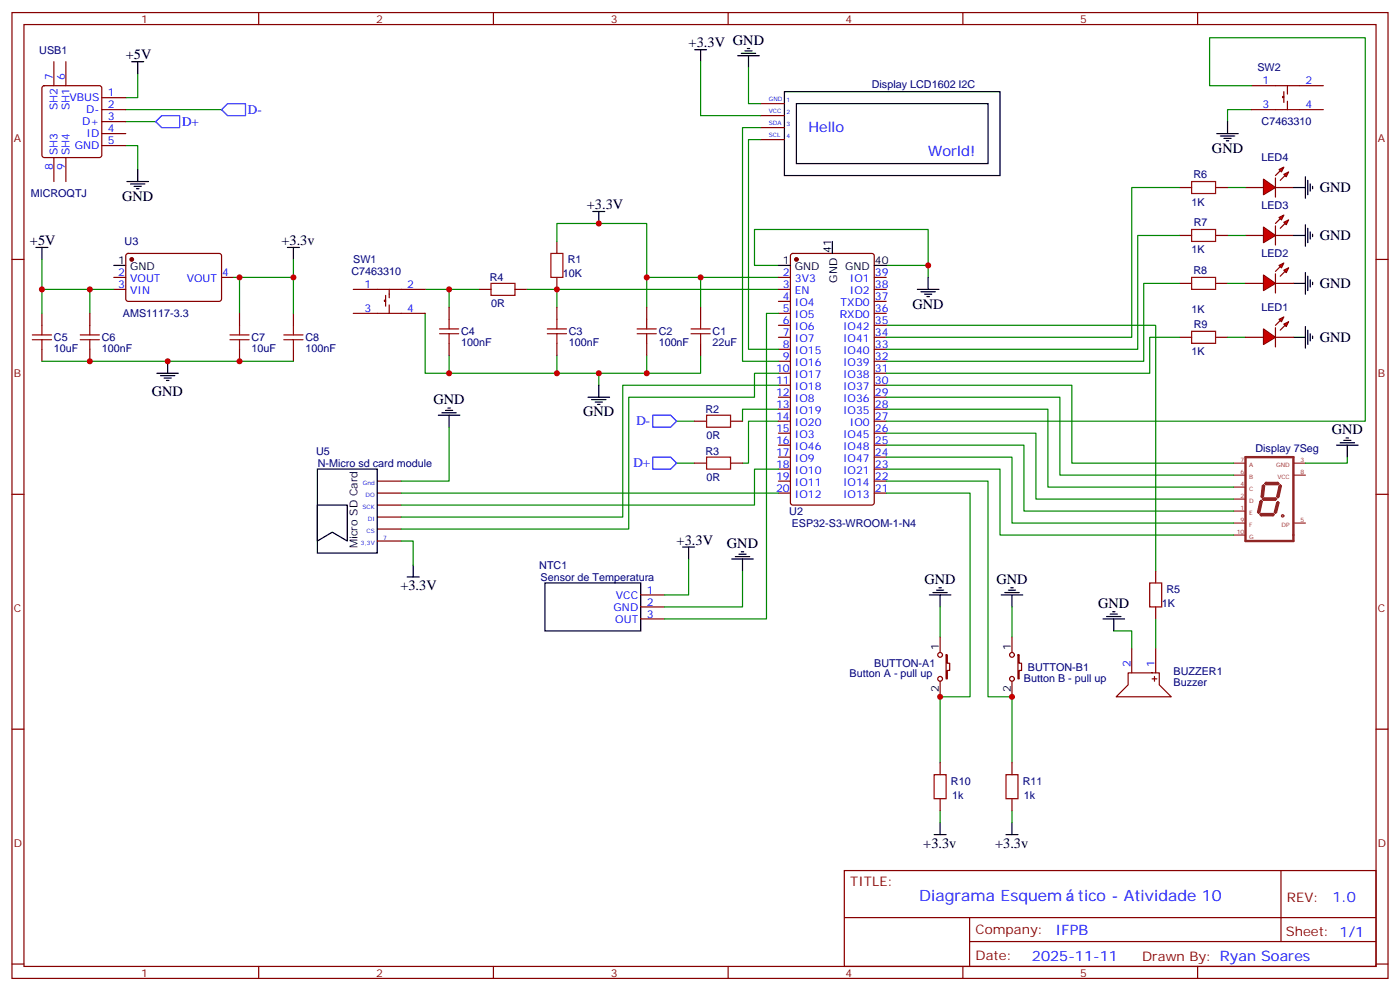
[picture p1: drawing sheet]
<svg xmlns="http://www.w3.org/2000/svg" width="412mm" height="292mm" viewBox="0 0 412 292" stroke-linecap="round" stroke-linejoin="round" font-family="sans-serif">
<g fill="none" stroke="#870000" stroke-width=".35">
<path d="M3.5 3.7h405.4v284.3h-405.4zM7.1 7.2h398.2v277.3h-398.2zM76.2 3.7v3.5M145.3 3.7v3.5M214.5 3.7v3.5M283.6 3.7v3.5M352.8 3.7v3.5M3.5 76.4h3.6M405.3 76.4h3.6M347.5 99.3h3.5M347.5 83.4h3.5M358.1 99.3h3.5"/>
<path d="M358.1 83.4h3.5M3.5 145.5h3.6M405.3 145.5h3.6M3.5 214.7h3.6M405.3 214.7h3.6M248.7 256.3h156.6v28.2h-156.6zM377.3 256.3v20.9M248.7 270.1h156.5M285.6 277.2h119.6M285.6 270.1v14.2M3.5 283.8h3.6M76.2 284.5v3.5"/>
<path d="M145.3 284.5v3.5M214.5 284.5v3.5M283.6 284.5v3.5M352.8 284.5v3.5M405.3 283.8h3.6"/>
</g>
<path d="M361.6 83.4h5.3M361.6 99.3h5.3M199.3 136.3h5.3" fill="none" stroke="#008700" stroke-width=".35"/>
<path d="M351 97.5h7.1v3.6h-7.1zM351 81.7h7.1v3.5h-7.1z" fill="none" stroke="#a10000" stroke-width=".35"/>
<path d="M381 83.4h3.5M381 99.3h3.5M384.5 80.3v6.3M384.5 96.1v6.4M385.2 81.3v4.2M385.2 97.2v4.2M385.9 82.4v2.1M385.9 98.2v2.2M386.6 83.1v.7M386.6 99v.7" fill="none" stroke="#000" stroke-width=".35"/>
<g fill="#f00" stroke="#870000" stroke-width=".35">
<path d="M372.2 81l3.5 2.4-3.5 2.1z"/>
<path d="M375.7 80.6v5.7z"/>
</g>
<g fill="#870000" stroke="#870000" stroke-width=".35">
<path d="M375.7 79.9l1.4-1.4z"/>
<path d="M378.5 79.9l-1.4 1.4z"/>
</g>
<g fill="#f00" stroke="#870000" stroke-width=".35">
<path d="M376.8 78.1l1.4-.7-.7 1.4z"/>
<path d="M378.2 79.6l1.4-.8-.7 1.5z"/>
</g>
<path d="M366.9 83.4h5.3M375.7 83.4h5.3" fill="none" stroke="#870000" stroke-width=".35"/>
<g fill="#f00" stroke="#870000" stroke-width=".35">
<path d="M372.2 96.8l3.5 2.5-3.5 2.1z"/>
<path d="M375.7 96.5v5.6z"/>
</g>
<g fill="#870000" stroke="#870000" stroke-width=".35">
<path d="M375.7 95.8l1.4-1.4z"/>
<path d="M377.1 97.2l1.4-1.4z"/>
</g>
<g fill="#f00" stroke="#870000" stroke-width=".35">
<path d="M376.8 94l1.4-.7-.7 1.4z"/>
<path d="M378.2 95.4l1.4-.7-.7 1.4z"/>
</g>
<g fill="none" stroke="#870000" stroke-width=".35">
<path d="M15.9 18.2v7M19.4 18.2v7M12.6 25.4l.5-.2h16.2l.5 .2 .2 .5v19.8l-.2 .5-.5 .2h-16.2l-.5-.2-.3-.5v-19.8zM30 32.3h7M30 28.8h7M30 35.8h7M30 39.3h7M368.7 32.3h21.1M368.7 25.2h21.1M378.2 28.4h-.4v.4h.4M378.2 27v3.2M379.2 25.2v2.5"/>
<path d="M379.2 29.8v2.5M15.9 46.4v7M19.4 46.4v7M30 42.9h7M37.3 74.8l.4-.2 27.1 .1 .5 .6-.1 13-.6 .4h-27.1l-.5-.7v-12.7zM164 71.1v3.5M233.1 74.8l.4-.2h23.3l.7 .4v73l-.4 .6-23.6 .1-.6-.5-.1-72.9zM12.3 92.3v3.5M26.5 92.3v3.5M33.5 85.2h3.5M33.5 81.7h3.5M65.3 81.7h3.5"/>
<path d="M70.6 92.3v3.5M86.4 92.3v3.5M104.1 85.2h21.1M104.1 92.3h21.1M113.6 88.4h-.4v.3h.4M113.6 87v3.1M114.7 85.2v2.5M114.7 89.8v2.5M132.3 90.5v3.5M141.1 85.2h3.5M151.7 85.2h3.5M164 81.7v3.5"/>
<path d="M164 90.5v3.5M190.5 90.5v3.5M206.4 90.5v3.5M229.3 99.3h3.5M229.3 85.2h3.5M229.3 92.3h3.5M229.3 81.7h3.5M229.3 88.7h3.5M229.3 95.8h3.5M257.5 99.3h3.6M257.5 85.2h3.6M257.5 92.3h3.6"/>
<path d="M257.5 81.7h3.6M257.5 88.7h3.6M257.5 95.8h3.6M366.9 99.3h5.3M375.7 99.3h5.3M12.3 102.8v3.6M26.5 102.8v3.6M70.6 102.8v3.6M86.4 102.8v3.6M132.3 101.1v3.5M164 101.1v3.5M190.5 101.1v3.5"/>
<path d="M206.4 101.1v3.5M229.3 102.8h3.5M229.3 106.4h3.5M229.3 109.9h3.5M229.3 113.4h3.5M229.3 116.9h3.5M257.5 102.8h3.6M257.5 106.4h3.6M257.5 109.9h3.6M257.5 113.4h3.6M257.5 116.9h3.6M204.6 136.3h3.5"/>
<path d="M204.6 124h3.5M215.2 136.3h3.5M215.2 124h3.5M229.3 124h3.5M229.3 120.5h3.5M229.3 127.5h3.5M229.3 131.1h3.5M229.3 134.6h3.5M229.3 138.1h3.5M257.5 124h3.6M257.5 120.5h3.6M257.5 127.5h3.6"/>
<path d="M257.5 131.1h3.6M257.5 134.6h3.6M257.5 138.1h3.6M229.3 141.6h3.5M229.3 145.2h3.5M257.5 141.6h3.6M257.5 145.2h3.6M340.4 168.1v3.5M340.4 178.7v3.5M276.9 187.5v4.6M278.7 192.8h.3v2.5h.8v2.1h-.8v2.4h-.3zM298.1 187.5v4.6"/>
<path d="M299.9 192.8h.3v2.5h.7v2.1h-.7v2.4h-.3zM332.3 198.1h9.2v3.5l3.5 3.5h-16.2l3.5-3.5zM333.4 191v7.1M339.4 199.8h1.4M340.1 199.1v1.5M340.4 191v7.1M276.9 200.6v4.5M298.1 200.6v4.5"/>
<circle cx="276.9" cy="199.8" r=".71"/>
<circle cx="276.9" cy="192.8" r=".71"/>
<circle cx="298.1" cy="192.8" r=".71"/>
<circle cx="298.1" cy="199.8" r=".71"/>
</g>
<g fill="none" stroke="#008700" stroke-width=".35">
<path d="M37 35.8h8.9M37 32.3h28.3M40.6 21.7v7.1h-3.6M368.7 32.3h-7.1v3.5M37 42.9h3.6v7M12.3 76.4v8.8h21.2M86.4 76.4v5.3h-17.6M164 71.1v-5.3h26.5v15.9M229.3 78.1h-7.1v-10.5h51.2v10.5h-12.3M273.4 78.1v3.6M12.3 85.2v7.1M26.5 85.2v7.1"/>
<path d="M70.6 81.7v10.6M86.4 81.7v10.6M125.2 92.3v17.6h7.1M125.2 85.2h15.9M132.3 85.2v5.3M155.2 85.2h74.1M164 85.2v5.3M206.4 81.7h-15.9v8.8M229.3 81.7h-22.9v8.8M261.1 95.8h79.3v72.3M12.3 106.4h74.1M132.3 104.6v5.3h31.7"/>
<path d="M164 104.6v5.3h12.4M190.5 109.9h-14.1v3.5M190.5 104.6v5.3h15.9v-5.3M199.3 124h5.3M229.3 120.5h-10.6v3.5M229.3 124h-8.8v12.3h-1.8M261.1 145.2h24.7v59.9h-8.9v19.4M261.1 141.6h29.9v63.5h7.1v19.4M276.9 178.7v8.8M298.1 178.7v8.8M328.1 185.7h5.3v5.3M340.4 182.2v8.8"/>
<path d="M276.9 238.7v3.5M298.1 238.7v3.5"/>
</g>
<g fill="none" stroke="#000" stroke-width=".35">
<path d="M38.8 18.2h3.5M40.6 18.2v3.5M358.4 39.3h6.4M361.6 35.8v3.5M37.4 53.4h6.3M38.5 54.2h4.2M39.5 54.9h2.1M40.2 55.6h.7M40.6 49.9v3.5M359.5 40h4.2M360.5 40.7h2.2M361.2 41.5h.7"/>
<path d="M10.6 72.8h3.5M12.3 72.8v3.6M33.5 78.1h3.5M84.7 72.8h3.5M86.4 72.8v3.6M174.6 62.3h3.6M176.4 62.3v3.5M229.3 78.1h3.5M245.2 71.1v3.5M257.5 78.1h3.6M270.2 85.2h6.4M271.3 85.9h4.2"/>
<path d="M272.3 86.6h2.2M273 87.3h.8M273.4 81.7v3.5M46.2 109.9h6.4M47.3 110.6h4.2M48.3 111.3h2.1M49 112h.7M49.4 106.4v3.5M173.2 116.9h6.4M174.3 117.7h4.2M175.3 118.4h2.1M176 119.1h.7"/>
<path d="M176.4 113.4v3.5M273.8 175.2h6.3M274.8 174.4h4.2M275.9 173.7h2.1M276.6 173h.7M276.9 175.2v3.5M294.9 175.2h6.4M296 174.4h4.2M297 173.7h2.2M297.7 173h.7M298.1 175.2v3.5M324.9 182.2h6.4"/>
<path d="M326 181.5h4.2M327 180.8h2.1M327.7 180.1h.7M328.1 182.2v3.5M275.2 245.7h3.5M276.9 242.2v3.5M296.3 245.7h3.6M298.1 242.2v3.5"/>
</g>
<g fill="none" stroke="#a10000" stroke-width=".35">
<path d="M162.3 74.6h3.5v7.1h-3.5zM9.5 98.6h5.7M12.3 95.8v2.8M23.6 98.6h5.7M26.5 95.8v2.8M67.7 98.6h5.7M70.6 95.8v2.8M83.6 98.6h5.7M86.4 95.8v2.8M129.5 98.2h5.6M129.5 96.8h5.6M132.3 94v2.8"/>
<path d="M132.3 98.2v2.9M144.6 83.4h7.1v3.6h-7.1zM161.2 98.2h5.7M161.2 96.8h5.7M164 94v2.8M164 98.2v2.9M187.7 98.2h5.6M187.7 96.8h5.6M190.5 94v2.8M190.5 98.2v2.9M203.6 98.2h5.6M203.6 96.8h5.6"/>
<path d="M206.4 94v2.8M206.4 98.2v2.9M9.5 100h5.7M12.3 100v2.8M23.6 100h5.7M26.5 100v2.8M67.7 100h5.7M70.6 100v2.8M83.6 100h5.7M86.4 100v2.8M208.1 134.6h7.1v3.5h-7.1zM208.1 122.2h7.1v3.6h-7.1z"/>
<path d="M338.7 171.6h3.5v7.1h-3.5z"/>
</g>
<path d="M45.9 35.8l1.7-1.8h5.3v3.6h-5.3zM67 30.5h5.3v3.5h-5.3l-1.7-1.7zM192.3 134.6h5.3l1.7 1.7-1.7 1.8h-5.3zM192.3 122.2h5.3l1.7 1.8-1.7 1.8h-5.3z" fill="none" stroke="#00f" stroke-width=".35"/>
<g fill="#870000" stroke="#870000" stroke-width=".35">
<circle cx="234.6" cy="76.4" r=".53"/>
<circle cx="38.8" cy="76.4" r=".53"/>
</g>
<g fill="#f00" stroke="#870000" stroke-width=".35">
<path d="M372.2 66.9l3.5 2.4-3.5 2.1z"/>
<path d="M375.7 66.5v5.6z"/>
</g>
<g fill="#870000" stroke="#870000" stroke-width=".35">
<path d="M375.7 65.8l1.4-1.4z"/>
<path d="M377.1 67.2l1.4-1.4z"/>
</g>
<g fill="#f00" stroke="#870000" stroke-width=".35">
<path d="M376.8 64l1.4-.7-.7 1.4z"/>
<path d="M378.2 65.4l1.4-.7-.7 1.4z"/>
</g>
<path d="M366.9 69.3h5.3M375.7 69.3h5.3" fill="none" stroke="#870000" stroke-width=".35"/>
<g fill="#f00" stroke="#870000" stroke-width=".35">
<path d="M372.2 52.7l3.5 2.5-3.5 2.1z"/>
<path d="M375.7 52.4v5.6z"/>
</g>
<g fill="#870000" stroke="#870000" stroke-width=".35">
<path d="M375.7 51.7l1.4-1.4z"/>
<path d="M377.1 53.1l1.4-1.4z"/>
</g>
<g fill="#f00" stroke="#870000" stroke-width=".35">
<path d="M376.8 49.9l1.4-.7-.7 1.4z"/>
<path d="M378.2 51.3l1.4-.7-.7 1.4z"/>
</g>
<g fill="none" stroke="#870000" stroke-width=".35">
<path d="M224 30.5h7.1M224 34h7.1M224 37.6h7.1M224 41.1h7.1M347.5 55.2h3.5M358.1 55.2h3.5M366.9 55.2h5.3M375.7 55.2h5.3M347.5 69.3h3.5M358.1 69.3h3.5M111.1 141.6h7.1M111.1 145.2h7.1"/>
<path d="M111.1 148.7h7.1M111.1 152.2h7.1M111.1 155.8h7.1M111.1 159.3h7.1M188.7 175.2h7.1M188.7 178.7h7.1M188.7 182.2h7.1M276.9 224.5v3.6M276.9 235.1v3.6M298.1 224.5v3.6M298.1 235.1v3.6"/>
</g>
<g fill="none" stroke="#008700" stroke-width=".35">
<path d="M206.4 18.2v15.8h17.6M220.5 19.9v10.6h3.5M224 37.6h-5.3v68.8h10.6M368.7 25.2h-12.4v-14.1h45.9v112.9h-141.1M224 41.1h-3.5v61.7h8.8M347.5 55.2h-14.1v44.1h-72.3M361.6 55.2h5.3M347.5 69.3h-12.4v33.5h-74M361.6 69.3h5.3M229.3 92.3h-3.5v89.9h-30M347.5 99.3h-8.8v10.6h-77.6M347.5 83.4h-10.6v23h-75.8"/>
<path d="M229.3 113.4h-45.9v38.8h-65.2M229.3 109.9h-7.1v7h-37v38.9h-67M261.1 116.9h51.1v23h51.2M261.1 113.4h54.6v22.9h47.7M132.3 125.8v15.8h-14.1M229.3 138.1h-7.1v10.6h-104M261.1 138.1h33.5v19.4h68.8M261.1 134.6h37v19.4h65.3M261.1 131.1h40.5v19.4h61.8M261.1 127.5h44.1v19.4h58.2M261.1 120.5h47.6v22.9h54.7M396.9 134.6v1.7h-12.4"/>
<path d="M118.2 159.3h3.5v7M118.2 145.2h111.1M202.8 164.6v10.6h-7M218.7 168.1v10.6h-22.9"/>
</g>
<g fill="none" stroke="#000" stroke-width=".35">
<path d="M204.6 14.6h3.5M206.4 14.6v3.6M217.3 16.4h6.4M218.4 15.7h4.2M219.4 15h2.1M220.1 14.3h.7M220.5 16.4v3.5M231.1 27h63.5v24.7h-63.5zM234.6 30.5h56.4v17.7h-56.4zM381 55.2h3.5M384.5 52v6.4M385.2 53.1v4.2"/>
<path d="M385.9 54.2v2.1M386.6 54.9v.7M381 69.3h3.5M384.5 66.1v6.4M385.2 67.2v4.2M385.9 68.3v2.1M386.6 69v.7M93.5 138.1h17.6v24.7h-17.6zM129.1 122.2h6.4M130.2 121.5h4.2M131.2 120.8h2.1M131.9 120.1h.7"/>
<path d="M132.3 122.2v3.6M393.7 131.1h6.3M394.8 130.4h4.2M395.8 129.6h2.1M396.5 128.9h.7M396.9 131.1v3.5M93.5 148.7h8.8v10.6l-4.4-2.6-4.4 2.6zM119.9 169.9h3.6M121.7 166.3v3.6M160.5 171.6h28.2v14.1h-28.2zM201.1 161h3.5M202.8 161v3.6"/>
<path d="M215.5 164.6h6.4M216.6 163.9h4.2M217.7 163.2h2.1M218.4 162.5h.7M218.7 164.6v3.5"/>
</g>
<path d="M351 53.4h7.1v3.6h-7.1zM351 67.6h7.1v3.5h-7.1zM275.2 228.1h3.5v7h-3.5zM296.3 228.1h3.6v7h-3.6z" fill="none" stroke="#a10000" stroke-width=".35"/>
<g fill="none" stroke="#8c2424" stroke-width=".35">
<path d="M363.4 139.9h3.5M363.4 136.3h3.5M381 139.9h3.5M381 136.3h3.5M363.4 154h3.5M363.4 146.9h3.5M363.4 143.4h3.5M363.4 150.5h3.5M363.4 157.5h3.5M371.1 151.5l.4-.3h3.5l.4 .3-.4 .4h-3.5zM371.5 147.3l.3 .3-.7 3.2-.3 .4-.4-.4 .7-3.2zM371.8 146.9l.7-.3h3.2l.4 .3-.4 .4h-3.5z"/>
<path d="M371.8 143.1l.4-.4 .3 .4-.3 3.1-.4 .4-.3-.4zM372.5 142.3l.4-.3h3.5l.4 .3-.4 .4h-3.5zM376.1 148l.3-.4 .4 .4-.7 2.8-.4 .4-.3-.4zM376.8 143.1l.3-.4 .4 .4-.7 3.1-.4 .4-.3-.4zM377.8 151.9h.4M381 154h3.5"/>
<circle cx="377.8" cy="151.9" r=".35"/>
</g>
<path d="M366.9 134.6h14.1v24.7h-14.1zM371.5 151.5h3.5M371.5 147.6l-.7 3.2M372.2 143.1l-.4 3.1M372.2 146.9h3.5M372.9 142.3h3.5M376.4 148l-.7 2.8M377.1 143.1l-.7 3.1" fill="none" stroke="#8c2424" stroke-width=".71"/>
<g fill="#c00">
<circle cx="26.5" cy="85.2" r=".88"/>
<circle cx="70.6" cy="81.7" r=".88"/>
<circle cx="132.3" cy="109.9" r=".88"/>
<circle cx="164" cy="109.9" r=".88"/>
<circle cx="132.3" cy="85.2" r=".88"/>
<circle cx="176.4" cy="109.9" r=".88"/>
<circle cx="164" cy="85.2" r=".88"/>
<circle cx="176.4" cy="65.8" r=".88"/>
<circle cx="190.5" cy="81.7" r=".88"/>
<circle cx="190.5" cy="109.9" r=".88"/>
<circle cx="206.4" cy="81.7" r=".88"/>
<circle cx="273.4" cy="78.1" r=".88"/>
<circle cx="26.5" cy="106.4" r=".88"/>
<circle cx="70.6" cy="106.4" r=".88"/>
<circle cx="12.3" cy="85.2" r=".88"/>
<circle cx="86.4" cy="81.7" r=".88"/>
<circle cx="49.4" cy="106.4" r=".88"/>
<circle cx="276.9" cy="205.1" r=".88"/>
<circle cx="298.1" cy="205.1" r=".88"/>
</g>
<g font-size="4.6" fill="#00f">
<text x="270.8" y="265.3">Diagrama Esquem</text>
<text x="317.5" y="265.3">tico - Atividade 10</text>
</g>
<g font-size="4.2">
<text x="37" y="17.5">+5V</text>
<text x="202.8" y="13.9">+3.3V GND</text>
<text x="357" y="45">GND</text>
<text x="36" y="59.1">GND</text>
<text x="388.8" y="56.6">GND</text>
<text x="172.9" y="61.6">+3.3V</text>
<text x="388.8" y="70.7">GND</text>
<text x="8.8" y="72.1">+5V</text>
<text x="82.9" y="72.1">+3.3v</text>
<text x="388.8" y="84.8">GND</text>
<text x="268.8" y="90.8">GND</text>
<text x="388.8" y="100.7">GND</text>
<text x="44.7" y="116.6">GND</text>
<text x="127.7" y="119.1">GND</text>
<text x="171.8" y="122.6">GND</text>
<text x="392.3" y="127.9">GND</text>
<text x="199.3" y="160.3">+3.3V</text>
<text x="214.1" y="161.4">GND</text>
<text x="117.9" y="173.8">+3.3V</text>
<text x="272.3" y="171.9">GND</text>
<text x="293.5" y="171.9">GND</text>
<text x="323.5" y="178.9">GND</text>
<text x="272" y="249.7">+3.3v</text>
<text x="293.1" y="249.7">+3.3v</text>
</g>
<g font-size="4.2" fill="#00f">
<text x="238.1" y="38.9">Hello</text>
<text x="273.4" y="45.9">World!</text>
<text x="392.5" y="265.6">1.0</text>
<text x="310.9" y="275.1">IFPB</text>
<text x="304" y="282.9">2025-11-11</text>
</g>
<g font-size="3.9" fill="#00f">
<text x="73" y="33.5">D-</text>
<text x="53.6" y="37">D+</text>
<text x="187.5" y="125.3">D-</text>
<text x="186.6" y="137.5">D+</text>
</g>
<g font-size="3.9" fill="#800">
<text x="250.5" y="260.9">TITLE:</text>
<text x="379.1" y="265.6">REV:</text>
<text x="287.4" y="275.1">Company:</text>
<text x="378.7" y="275.7">Sheet: 1/1</text>
<text x="287.4" y="282.8">Date:</text>
<text x="336.4" y="282.8">Drawn By: Ryan Soares</text>
</g>
<g font-size="3.2" fill="#800">
<text x="41.6" y="6.7">1</text>
<text x="110.8" y="6.7">2</text>
<text x="179.9" y="6.7">3</text>
<text x="249.1" y="6.7">4</text>
<text x="318.2" y="6.7">5</text>
<text x="4.1" y="41.8">A</text>
<text x="405.9" y="41.8">A</text>
<text x="4.1" y="110.9">B</text>
<text x="405.9" y="110.9">B</text>
<text x="4.1" y="180.1">C</text>
<text x="405.9" y="180.1">C</text>
<text x="4.1" y="249.2">D</text>
<text x="405.9" y="249.2">D</text>
<text x="41.6" y="287.5">1</text>
<text x="110.8" y="287.5">2</text>
<text x="179.9" y="287.5">3</text>
<text x="249.1" y="287.5">4</text>
<text x="318.2" y="287.5">5</text>
</g>
<g font-size="3.2" fill="#000080">
<text x="11.6" y="15.8">USB1</text>
<text x="370.4" y="21">SW2</text>
<text x="256.8" y="25.9">Display LCD1602 I2C</text>
<text x="371.6" y="36.9">C7463310</text>
<text x="371.6" y="47.5">LED4</text>
<text x="351.5" y="52.4">R6</text>
<text x="9" y="58.1">MICROQTJ</text>
<text x="351" y="60.5">1K</text>
<text x="371.6" y="61.6">LED3</text>
<text x="351.6" y="66.5">R7</text>
<text x="36.7" y="72.1">U3</text>
<text x="104" y="77.5">SW1</text>
<text x="167.2" y="77.4">R1</text>
<text x="351" y="74.6">1K</text>
<text x="371.6" y="75.8">LED2</text>
<text x="103.5" y="81">C7463310</text>
<text x="144.3" y="82.8">R4</text>
<text x="165.8" y="81.7">10K</text>
<text x="351.5" y="80.6">R8</text>
<text x="36.2" y="93.3">AMS1117-3.3</text>
<text x="144.6" y="90.5">0R</text>
<text x="351" y="92.3">1K</text>
<text x="371.6" y="91.6">LED1</text>
<text x="15.9" y="100.4">C5</text>
<text x="30" y="100.4">C6</text>
<text x="74.1" y="100.4">C7</text>
<text x="90" y="100.4">C8</text>
<text x="135.8" y="101.9">100nF</text>
<text x="135.8" y="98.7">C4</text>
<text x="167.6" y="101.9">100nF</text>
<text x="167.6" y="98.7">C3</text>
<text x="194" y="101.9">100nF</text>
<text x="194" y="98.7">C2</text>
<text x="209.9" y="101.9">22uF</text>
<text x="209.9" y="98.7">C1</text>
<text x="351.6" y="96.5">R9</text>
<text x="15.9" y="103.7">10uF</text>
<text x="30" y="103.7">100nF</text>
<text x="74.1" y="103.7">10uF</text>
<text x="90" y="103.7">100nF</text>
<text x="351" y="104.6">1K</text>
<text x="207.8" y="121.6">R2</text>
<text x="208.1" y="129.3">0R</text>
<text x="93.1" y="134">U5</text>
<text x="93.6" y="137.5">N-Micro sd card module</text>
<text x="207.8" y="134">R3</text>
<text x="369.8" y="133">Display 7Seg</text>
<text x="208.1" y="141.6">0R</text>
<text x="232.5" y="151.6">U2</text>
<text x="233.2" y="155.1">ESP32-S3-WROOM-1-N4</text>
<text x="158.8" y="167.5">NTC1</text>
<text x="159.2" y="171">Sensor de Temperatura</text>
<text x="342.2" y="178.7">1K</text>
<text x="343.6" y="174.5">R5</text>
<text x="257.5" y="196.3">BUTTON-A1</text>
<text x="302.8" y="197.5">BUTTON-B1</text>
<text x="250.3" y="199.2">Button A - pull up</text>
<text x="301.6" y="200.7">Button B - pull up</text>
<text x="345.7" y="202">Buzzer</text>
<text x="345.7" y="198.8">BUZZER1</text>
<text x="280.1" y="231">R10</text>
<text x="301.3" y="231">R11</text>
<text x="280.5" y="235.1">1k</text>
<text x="301.6" y="235.1">1k</text>
</g>
<g font-size="3.2" fill="#00f">
<text x="15.5" y="23.5" transform="rotate(-90 15.5 23.5)">7</text>
<text x="19" y="23.5" transform="rotate(-90 19 23.5)">6</text>
<text x="20.4" y="29.8">VBUS</text>
<text x="31.7" y="28.4">1</text>
<text x="371.9" y="24.9">1</text>
<text x="384.5" y="24.9">2</text>
<text x="16.9" y="32.5" transform="rotate(-90 16.9 32.5)">SH2</text>
<text x="20.5" y="32.5" transform="rotate(-90 20.5 32.5)">SH1</text>
<text x="25.4" y="33.3">D-</text>
<text x="31.7" y="31.9">2</text>
<text x="31.7" y="35.5">3</text>
<text x="371.9" y="31.9">3</text>
<text x="384.5" y="31.9">4</text>
<text x="24.2" y="36.9">D+</text>
<text x="25.5" y="40.4">ID</text>
<text x="31.7" y="39">4</text>
<text x="16.9" y="45.7" transform="rotate(-90 16.9 45.7)">SH3</text>
<text x="20.5" y="45.7" transform="rotate(-90 20.5 45.7)">SH4</text>
<text x="22" y="43.9">GND</text>
<text x="31.7" y="42.5">5</text>
<text x="15.5" y="50.2" transform="rotate(-90 15.5 50.2)">8</text>
<text x="19" y="50.2" transform="rotate(-90 19 50.2)">9</text>
<text x="34.8" y="81.3">2</text>
<text x="38.3" y="83.1">VOUT</text>
<text x="55" y="83.1">VOUT</text>
<text x="65.4" y="81.3">4</text>
<text x="230.6" y="81.3">2</text>
<text x="234.1" y="83.1">3V3</text>
<text x="250.4" y="83.1">IO1</text>
<text x="257.7" y="81.3">39</text>
<text x="34.8" y="84.8">3</text>
<text x="38.3" y="86.6">VIN</text>
<text x="107.3" y="84.8">1</text>
<text x="119.9" y="84.8">2</text>
<text x="230.6" y="84.8">3</text>
<text x="230.6" y="88.4">4</text>
<text x="234.1" y="86.6">EN</text>
<text x="250.4" y="86.6">IO2</text>
<text x="257.7" y="88.4">37</text>
<text x="257.7" y="84.8">38</text>
<text x="107.3" y="91.9">3</text>
<text x="119.9" y="91.9">4</text>
<text x="230.6" y="91.9">5</text>
<text x="230.6" y="95.4">6</text>
<text x="234.1" y="90.1">IO4</text>
<text x="234.1" y="93.7">IO5</text>
<text x="247.4" y="93.7">RXD0</text>
<text x="247.6" y="90.1">TXD0</text>
<text x="257.7" y="95.4">35</text>
<text x="257.7" y="91.9">36</text>
<text x="230.6" y="99">7</text>
<text x="234.1" y="97.2">IO6</text>
<text x="234.1" y="100.7">IO7</text>
<text x="248.4" y="100.7">IO41</text>
<text x="248.4" y="97.2">IO42</text>
<text x="257.7" y="99">34</text>
<text x="230.6" y="102.5">8</text>
<text x="230.6" y="106">9</text>
<text x="234.1" y="104.2">IO15</text>
<text x="234.1" y="107.8">IO16</text>
<text x="248.4" y="107.8">IO39</text>
<text x="248.4" y="104.2">IO40</text>
<text x="257.7" y="106">32</text>
<text x="257.7" y="102.5">33</text>
<text x="228.6" y="109.5">10</text>
<text x="228.6" y="113.1">11</text>
<text x="234.1" y="111.3">IO17</text>
<text x="248.4" y="111.3">IO38</text>
<text x="257.7" y="113.1">30</text>
<text x="257.7" y="109.5">31</text>
<text x="228.6" y="116.6">12</text>
<text x="234.1" y="114.8">IO18</text>
<text x="234.1" y="118.4">IO8</text>
<text x="248.4" y="118.4">IO36</text>
<text x="248.4" y="114.8">IO37</text>
<text x="257.7" y="116.6">29</text>
<text x="228.6" y="120.1">13</text>
<text x="228.6" y="123.6">14</text>
<text x="234.1" y="121.9">IO19</text>
<text x="234.1" y="125.4">IO20</text>
<text x="248.4" y="121.9">IO35</text>
<text x="250.4" y="125.4">IO0</text>
<text x="257.7" y="123.6">27</text>
<text x="257.7" y="120.1">28</text>
<text x="228.6" y="127.2">15</text>
<text x="228.6" y="130.7">16</text>
<text x="234.1" y="128.9">IO3</text>
<text x="248.4" y="128.9">IO45</text>
<text x="257.7" y="130.7">25</text>
<text x="257.7" y="127.2">26</text>
<text x="228.6" y="134.2">17</text>
<text x="228.6" y="137.8">18</text>
<text x="234.1" y="132.5">IO46</text>
<text x="234.1" y="136">IO9</text>
<text x="248.4" y="136">IO47</text>
<text x="248.4" y="132.5">IO48</text>
<text x="257.7" y="137.8">23</text>
<text x="257.7" y="134.2">24</text>
<text x="228.6" y="141.3">19</text>
<text x="234.1" y="139.5">IO10</text>
<text x="234.1" y="143.1">IO11</text>
<text x="248.4" y="143.1">IO14</text>
<text x="248.4" y="139.5">IO21</text>
<text x="257.7" y="141.3">22</text>
<text x="228.6" y="144.8">20</text>
<text x="234.1" y="146.6">IO12</text>
<text x="248.4" y="146.6">IO13</text>
<text x="257.7" y="144.8">21</text>
<text x="180.7" y="179.7">GND</text>
<text x="181.4" y="176.2">VCC</text>
<text x="190.5" y="174.8">1</text>
<text x="190.5" y="178.3">2</text>
<text x="181.3" y="183.3">OUT</text>
<text x="190.5" y="181.9">3</text>
<text x="333" y="196.3" transform="rotate(-90 333 196.3)">2</text>
<text x="340.1" y="196.3" transform="rotate(-90 340.1 196.3)">1</text>
</g>
<g font-size="3.2">
<text x="34.8" y="77.8">1</text>
<text x="230.6" y="77.8">1</text>
<text x="244.8" y="74.4" transform="rotate(-90 244.8 74.4)">41</text>
<text x="257.7" y="77.8">40</text>
<text x="38.3" y="79.6">GND</text>
<text x="234.1" y="79.6">GND</text>
<text x="246.6" y="83.2" transform="rotate(-90 246.6 83.2)">GND</text>
<text x="248.9" y="79.6">GND</text>
<text x="105.3" y="161.4" transform="rotate(-90 105.3 161.4)">Micro SD Card</text>
<text x="276.6" y="191.4" transform="rotate(-90 276.6 191.4)">1</text>
<text x="297.7" y="191.4" transform="rotate(-90 297.7 191.4)">1</text>
<text x="276.6" y="203.6" transform="rotate(-90 276.6 203.6)">2</text>
<text x="297.7" y="203.6" transform="rotate(-90 297.7 203.6)">2</text>
</g>
<g font-size="1.8" fill="#00f">
<text x="226.5" y="29.8">GND</text>
<text x="226.5" y="33.3">VCC</text>
<text x="231.7" y="30.2">1</text>
<text x="231.7" y="33.7">2</text>
<text x="226.5" y="36.9">SDA</text>
<text x="226.5" y="40.4">SCL</text>
<text x="231.7" y="37.2">3</text>
<text x="231.7" y="40.7">4</text>
<text x="106.8" y="142.7">Gnd</text>
<text x="106.8" y="149.8">SCK</text>
<text x="107.7" y="146.2">DO</text>
<text x="108.3" y="153.3">DI</text>
<text x="106.3" y="160.3">3,3V</text>
<text x="108" y="156.8">CS</text>
<text x="112.9" y="158.9">7</text>
</g>
<g font-size="1.8" fill="#8d2323">
<text x="365.4" y="136">7</text>
<text x="367.9" y="137.4">A</text>
<text x="375.9" y="137.4">GND</text>
<text x="383.1" y="136">3</text>
<text x="365.4" y="139.5">6</text>
<text x="365.4" y="143.1">4</text>
<text x="367.9" y="140.9">B</text>
<text x="376.3" y="140.9">VCC</text>
<text x="383.1" y="139.5">8</text>
<text x="365.4" y="146.6">2</text>
<text x="367.9" y="148">D</text>
<text x="367.9" y="144.5">C</text>
<text x="365.4" y="153.6">9</text>
<text x="365.4" y="150.1">1</text>
<text x="367.9" y="155">F</text>
<text x="367.9" y="151.5">E</text>
<text x="377.5" y="155">DP</text>
<text x="383.1" y="153.6">5</text>
<text x="364.3" y="157.2">10</text>
<text x="367.9" y="158.6">G</text>
</g>
</svg>
